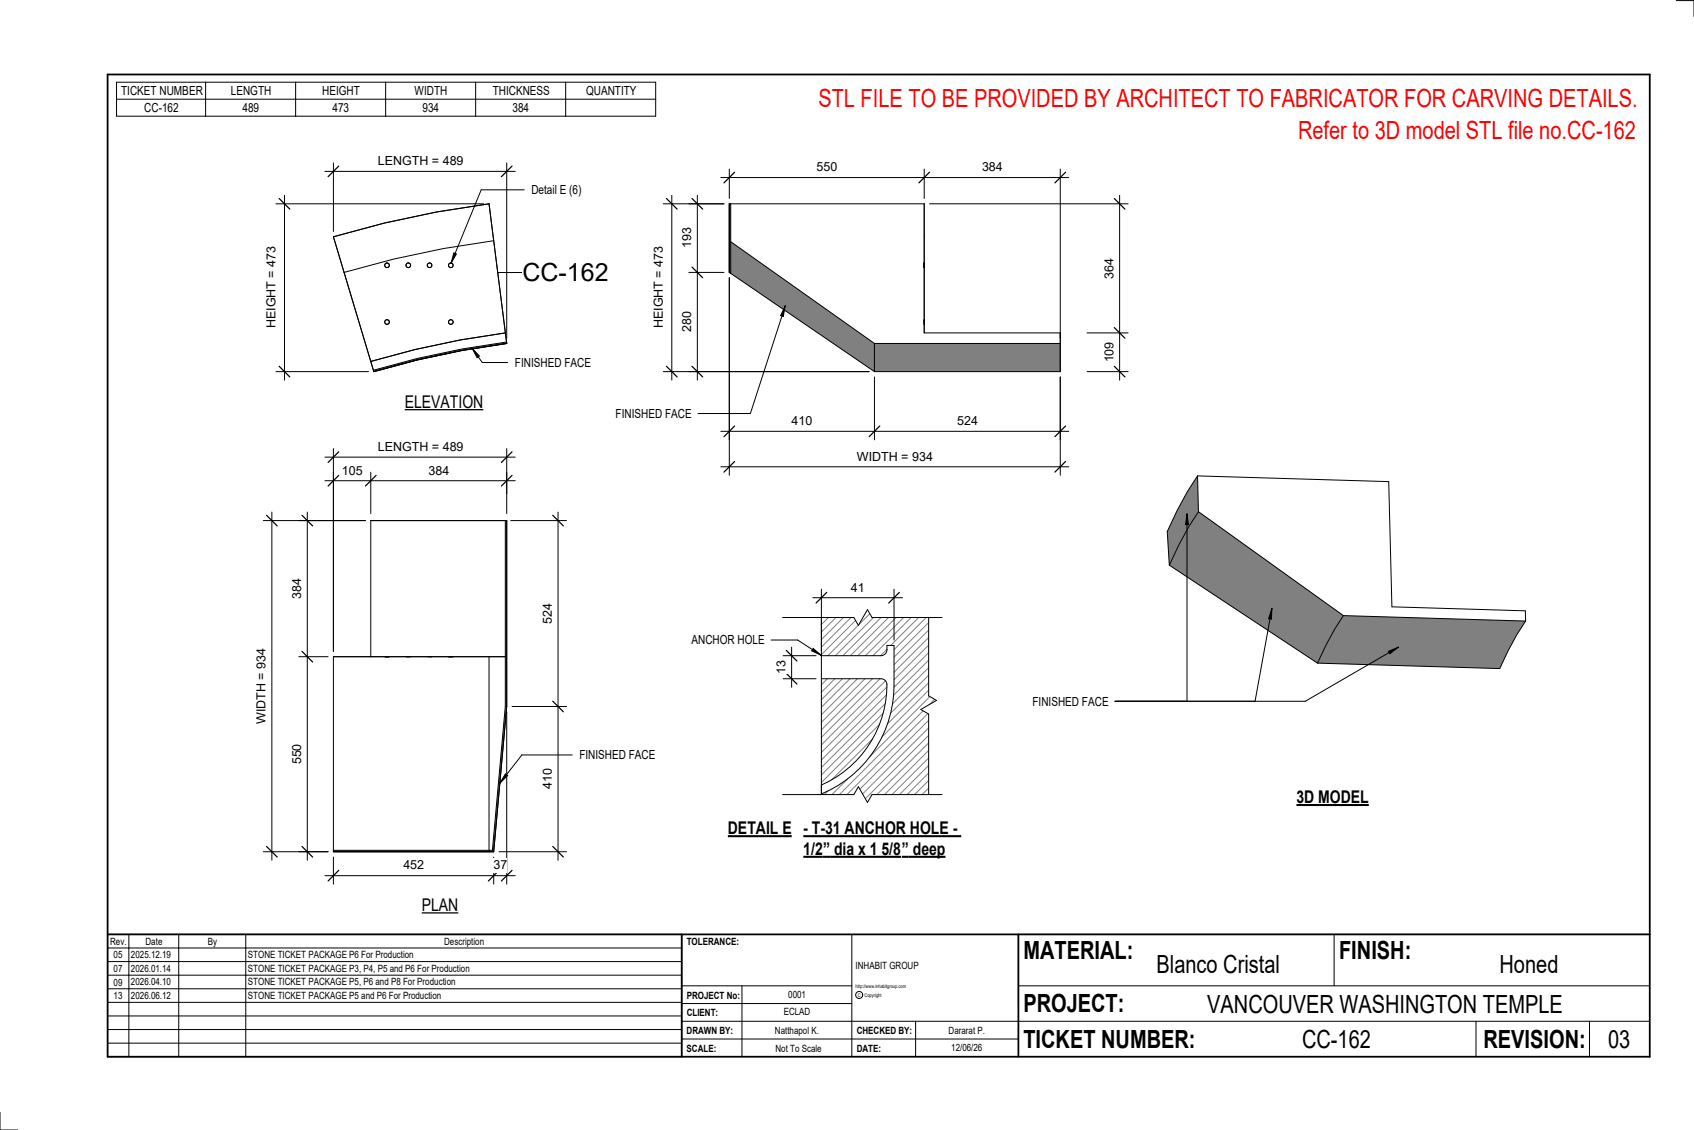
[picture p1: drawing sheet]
<svg xmlns="http://www.w3.org/2000/svg" width="914mm" height="610mm" viewBox="0 0 914 610" stroke-linecap="round" stroke-linejoin="round" font-family="sans-serif">
<g fill="#808080">
<path d="M647 276l78 56-5 7-9 19-80-53 11-21z"/>
<path d="M646 257l1 19-5 8-11 21-1-18 11-22z"/>
<path d="M725 332l98 3-4 7-9 19-99-3 9-19z"/>
</g>
<path d="M646 257l-5 8-11 22 1 18M646 257l1 19M646 257l104 3 1 67 72 3v5M647 276l-5 8-11 21M647 276l78 56M631 305l80 53M725 332l-5 7-9 19M725 332l98 3M823 335l-4 7-9 19-99-3" fill="none" stroke="#000" stroke-width=".54"/>
<g fill="#808080">
<path d="M394 130l78 55v15l-78-53z"/>
<path d="M472 185h100v15h-100z"/>
</g>
<path d="M394 110v37z" fill="#7c7c7c"/>
<g fill="none" stroke="#000" stroke-width=".54">
<path d="M394 110v18M394 110v37M394 110h105M499 110v18M499 110v70h73M394 130v17M394 130l78 55M394 147l78 53M499 142v2M499 172v3M572 180v20M572 180v5"/>
<path d="M472 185v15M472 185h100M572 185v15M472 200h100"/>
</g>
<path d="M202 200l23-7 24-5 24-3h1l-25 4-24 5-23 6z" fill="#7c7c7c"/>
<g fill="none" stroke="#000" stroke-width=".54">
<path d="M273 180l-9-70-28 4-28 6-28 8 22 72M273 180l-25 3-24 6-24 6M273 180l1 5M273 185l-24 3-24 5-23 7M274 185l-8-55-27 4-27 6-26 7 16 53M274 185l-25 4-24 5-23 6"/>
<circle cx="209" cy="143" r="1.2"/>
<circle cx="220" cy="143" r="1.2"/>
<circle cx="232" cy="143" r="1.2"/>
<circle cx="243" cy="143" r="1.2"/>
<circle cx="209" cy="174" r="1.2"/>
<circle cx="243" cy="174" r="1.2"/>
</g>
<path d="M273 281h1v100l-8 78h-86h86l7-78z" fill="#7c7c7c"/>
<g fill="none" stroke="#000" stroke-width=".54">
<path d="M200 281h73M200 281h74M200 281v73M273 281h1M273 281v100l-7 78h-86M274 281v100M180 354h84M180 354h51M180 354v105M208 354h1zM209 354h1zM219 354h1z"/>
<path d="M220 354h2zM231 354h1zM232 354h1zM232 354h11M242 354h1zM243 354h2zM245 354h28h-9M264 354v105M274 381l-8 78M180 459h84M180 459h86M186 459h80"/>
</g>
<path d="M443 328v26h33l2-2 1-4h4a122 122 0 0 1-2 36 63 63 0 0 1-38 44v5h63v-105zM443 366v57a58 58 0 0 0 35-55l-1-1-1-1z" fill="#fff"/>
<g fill="none" stroke="#808080" stroke-width=".54">
<path d="M444 328l-1 1M448 328l-5 5M452 328l-9 9M456 328l-13 13M460 328l-17 17M464 328l-21 21M469 328l-26 25M473 328l-26 26M477 328l-26 26M481 328l-26 26M485 328l-26 26M489 328l-26 26"/>
<path d="M493 328l-26 26M497 328l-26 26M501 328l-20 20M505 328l-22 22M506 332l-23 23M506 336l-23 23M506 340l-23 23M479 350l-4 4M506 344l-23 23M506 348l-23 23M506 352l-24 23M506 356l-24 24"/>
<path d="M506 360l-25 25M447 366l-4 3M451 366l-8 7M455 366l-12 12M459 366l-16 16M463 366l-20 20M467 366l-24 24M471 366l-28 28M475 366l-32 32M478 380l-35 34M478 367l-35 35M478 375l-35 35"/>
<path d="M479 371l-36 35M506 364l-27 27M506 368l-30 30M506 372l-37 36M506 376l-57 57M471 399l-22 22M475 391l-32 31M477 385l-34 33M506 380l-53 53M506 384l-49 49M506 388l-45 45M506 392l-41 41"/>
<path d="M506 397l-37 36M506 401l-33 32M506 405l-29 28M506 409l-25 24M506 413l-21 20M506 417l-17 16M447 427l-4 3M458 420l-14 13M506 421l-13 12M506 425l-9 8M506 429l-5 4M506 433h-1"/>
</g>
<path d="M372 110h19M376 105v100M372 147h19M372 200h97M443 328h63v105h-63zM443 354h33l2-2 1-4h4a122 122 0 0 1-2 36 63 63 0 0 1-38 44M443 366h33l1 1 1 1a58 58 0 0 1-35 55" fill="none" stroke="#000" stroke-width=".54"/>
<path d="M374 107l5 6M374 144l5 6M374 198l5 5" fill="none" stroke="#000" stroke-width=".67"/>
<g fill="#fff">
<path d="M367 168h8v11h-8z"/>
<path d="M367 123h8v11h-8z"/>
</g>
<path d="M502 110h107M604 105v100M587 180h22M587 200h22" fill="none" stroke="#000" stroke-width=".54"/>
<path d="M601 107l6 6M601 177l6 5M601 198l6 5" fill="none" stroke="#000" stroke-width=".67"/>
<g fill="#fff">
<path d="M595 185h8v11h-8z"/>
<path d="M595 139h8v11h-8z"/>
</g>
<path d="M358 110h33M363 105v100M358 200h111" fill="none" stroke="#000" stroke-width=".54"/>
<path d="M360 107l5 6M360 198l5 5" fill="none" stroke="#000" stroke-width=".67"/>
<path d="M352 133h7v44h-7z" fill="#fff"/>
<path d="M389 96h188M394 91v16M499 91v16M572 91v91" fill="none" stroke="#000" stroke-width=".54"/>
<path d="M397 93l-6 6M502 93l-6 6M575 93l-6 6" fill="none" stroke="#000" stroke-width=".67"/>
<g fill="#fff">
<path d="M441 86h11v8h-11z"/>
<path d="M530 86h11v8h-11z"/>
</g>
<path d="M394 150v87M472 203v34M572 203v34M389 233h188" fill="none" stroke="#000" stroke-width=".54"/>
<path d="M397 230l-6 6M475 230l-6 6M575 230l-6 6" fill="none" stroke="#000" stroke-width=".67"/>
<g fill="#fff">
<path d="M427 223h11v8h-11z"/>
<path d="M517 223h11v8h-11z"/>
</g>
<path d="M394 150v106M572 203v53M389 252h188" fill="none" stroke="#000" stroke-width=".54"/>
<path d="M397 249l-6 6M575 249l-6 6" fill="none" stroke="#000" stroke-width=".67"/>
<path d="M463 242h41v8h-41z" fill="#fff"/>
<path d="M175 92h103M180 88v37M274 88v94" fill="none" stroke="#000" stroke-width=".54"/>
<path d="M183 90l-6 5M276 90l-5 5" fill="none" stroke="#000" stroke-width=".67"/>
<path d="M204 83h46v8h-46z" fill="#fff"/>
<path d="M149 110h112M154 105v100M149 200h50" fill="none" stroke="#000" stroke-width=".54"/>
<path d="M151 107l5 6M151 198l5 5" fill="none" stroke="#000" stroke-width=".67"/>
<path d="M143 133h7v44h-7z" fill="#fff"/>
<path d="M245 136l1 1-3 5z" fill="#000"/>
<path d="M283 102h-23l-17 40M245 136l1 1-3 5z" fill="none" stroke="#000" stroke-width=".54"/>
<path d="M287 99h26v7h-26z" fill="#fff"/>
<path d="M269 147h13" fill="none" stroke="#000" stroke-width=".54"/>
<path d="M282 139h47v16h-47z" fill="#fff"/>
<path d="M274 384v93M175 472h103M180 462v15M266 462v15" fill="none" stroke="#000" stroke-width=".54"/>
<path d="M183 470l-6 5M269 470l-5 5M276 470l-5 5" fill="none" stroke="#000" stroke-width=".67"/>
<g fill="#fff">
<path d="M218 463h11v8h-11z"/>
<path d="M266 463h8v8h-8z"/>
</g>
<path d="M175 259h103M180 255v96M200 255v22M274 255v22" fill="none" stroke="#000" stroke-width=".54"/>
<path d="M183 256l-6 6M203 256l-6 6M276 256l-5 6" fill="none" stroke="#000" stroke-width=".67"/>
<g fill="#fff">
<path d="M185 250h11v8h-11z"/>
<path d="M231 250h11v8h-11z"/>
</g>
<path d="M175 247h103M180 242v109M274 242v24" fill="none" stroke="#000" stroke-width=".54"/>
<path d="M183 244l-6 5M276 244l-5 5" fill="none" stroke="#000" stroke-width=".67"/>
<path d="M204 237h46v8h-46z" fill="#fff"/>
<path d="M301 276v188M276 281h30M276 381h30M269 459h37" fill="none" stroke="#000" stroke-width=".54"/>
<path d="M298 278l6 6M298 378l6 6M298 457l6 5" fill="none" stroke="#000" stroke-width=".67"/>
<g fill="#fff">
<path d="M292 325h7v12h-7z"/>
<path d="M292 415h7v11h-7z"/>
</g>
<path d="M166 276v188M161 281h36M161 354h16M161 459h16" fill="none" stroke="#000" stroke-width=".54"/>
<path d="M163 278l6 6M163 351l6 6M163 457l6 5" fill="none" stroke="#000" stroke-width=".67"/>
<g fill="#fff">
<path d="M156 312h8v11h-8z"/>
<path d="M156 401h8v11h-8z"/>
</g>
<path d="M147 276v188M142 281h55M142 459h35" fill="none" stroke="#000" stroke-width=".54"/>
<path d="M144 278l6 6M144 457l6 5" fill="none" stroke="#000" stroke-width=".67"/>
<g fill="#fff">
<path d="M137 350h8v41h-8z"/>
<path d="M501 328h7v105h-7v-48l-4-2 9-5-5-3z"/>
</g>
<path d="M501 328v47l5 3-9 5 4 2v48M416 345h15l12 9M439 350l4 4-5-3z" fill="none" stroke="#000" stroke-width=".54"/>
<path d="M439 350l4 4-5-3z" fill="#000"/>
<g fill="#fff">
<path d="M373 342h39v7h-39z"/>
<path d="M393 441h34v11h-34z"/>
</g>
<path d="M393 451h34" fill="none" stroke="#000" stroke-width="1.1" stroke-linecap="butt"/>
<path d="M422 327h87v6h-38l-3-4-5 8-2-4h-39z" fill="#fff"/>
<path d="M422 333h39l2 4 5-8 3 4h38" fill="none" stroke="#000" stroke-width=".54"/>
<path d="M422 429h39l2-5 5 9 3-4h38v6h-87z" fill="#fff"/>
<path d="M422 429h39l2-5 5 9 3-4h38" fill="none" stroke="#000" stroke-width=".54"/>
<g fill="#fff">
<path d="M434 441h85v11h-85z"/>
<path d="M434 452h10v11h-10z"/>
<path d="M444 452h4v11h-4z"/>
<path d="M448 452h39v11h-39z"/>
<path d="M487 452h4v11h-4z"/>
<path d="M491 452h20v11h-20z"/>
</g>
<path d="M434 451h85M434 462h52M487 462h23" fill="none" stroke="#000" stroke-width="1.1" stroke-linecap="butt"/>
<path d="M423 354h18M427 349v22M423 366h18" fill="none" stroke="#000" stroke-width=".54"/>
<path d="M424 351l6 6M424 363l6 6" fill="none" stroke="#000" stroke-width=".67"/>
<path d="M418 356h7v8h-7z" fill="#fff"/>
<path d="M443 318v33M483 318v27M439 322h48" fill="none" stroke="#000" stroke-width=".54"/>
<path d="M446 320l-5 5M485 320l-5 5" fill="none" stroke="#000" stroke-width=".67"/>
<path d="M459 313h8v8h-8z" fill="#fff"/>
<g fill="none" stroke="#000" stroke-width=".54">
<path d="M905 0h9v9M460 504v66M720 504v28M891 504h-341v37M368 532h92M401 532v38M550 532h341M368 551h523M368 541h92M494 551v19M797 551v19M858 551v19"/>
<path d="M368 561h182M0 600v10h10"/>
<circle cx="464" cy="537" r="1.9"/>
</g>
<path d="M58 40h833v530h-833zM58 504h833M368 504v66M550 504v66" fill="none" stroke="#000" stroke-width=".96"/>
<g fill="#fff">
<path d="M652 534h192v15h-192z"/>
<path d="M513 562h17v6h-17z"/>
<path d="M425 533h10v6h-10z"/>
<path d="M423 543h15v6h-15z"/>
<path d="M418 553h24v6h-24z"/>
<path d="M624 513h68v15h-68z"/>
<path d="M809 513h33v15h-33z"/>
<path d="M512 553h20v6h-20z"/>
<path d="M703 553h37v15h-37z"/>
<path d="M442 45h443v16h-443z"/>
<path d="M868 553h12v15h-12z"/>
<path d="M61 512h5v6h-5z"/>
<path d="M61 520h5v6h-5z"/>
<path d="M61 527h5v6h-5z"/>
<path d="M61 534h5v6h-5z"/>
<path d="M701 63h184v15h-184z"/>
<path d="M218 212h43v10h-43z"/>
</g>
<path d="M218 221h43" fill="none" stroke="#000" stroke-width=".69" stroke-linecap="butt"/>
<path d="M228 483h20v11h-20z" fill="#fff"/>
<path d="M228 492h19" fill="none" stroke="#000" stroke-width=".69" stroke-linecap="butt"/>
<path d="M700 424h39v12h-39z" fill="#fff"/>
<path d="M700 434h39" fill="none" stroke="#000" stroke-width="1.1" stroke-linecap="butt"/>
<g fill="none" stroke="#000" stroke-width=".54">
<path d="M63 44h291v19h-291zM63 54h291M111 44v19M160 44v19M208 44v19M257 44v19M305 44v19M255 188l4 4-1 1zM255 188l5 8h14M58 504h310v66h-310zM58 519h310M58 511h310"/>
<path d="M70 504v66M96 504v66M133 504v66M58 533h310M58 526h310M58 555h310M58 548h310M58 541h310M58 563h310"/>
</g>
<path d="M255 188l4 4-1 1z" fill="#000"/>
<path d="M278 192h41v7h-41z" fill="#fff"/>
<path d="M424 165l-1 6-2-1zM424 165l-19 58h-28" fill="none" stroke="#000" stroke-width=".54"/>
<path d="M424 165l-1 6-2-1z" fill="#000"/>
<path d="M332 219h41v8h-41z" fill="#fff"/>
<path d="M273 417l1 1-4 4z" fill="#000"/>
<path d="M273 417l1 1-4 4zM309 407h-27l-12 15" fill="none" stroke="#000" stroke-width=".54"/>
<path d="M313 404h40v7h-40z" fill="#fff"/>
<path d="M641 277v6h-1zM641 277v101M687 328l-1 6h-1zM687 328l-10 50M750 351l5-2-5 4zM755 349l-50 29h-103" fill="none" stroke="#000" stroke-width=".54"/>
<path d="M641 277v6h-1zM687 328l-1 6h-1zM750 351l5-2-5 4z" fill="#000"/>
<path d="M557 375h41v7h-41z" fill="#fff"/>
<g font-size="13.5" fill="#f00">
<text x="442" y="58">STL FILE TO BE PROVIDED BY ARCHITECT TO FABRICATOR FOR CARVING DETAILS.</text>
<text x="701" y="75">Refer to 3D model STL file no.CC-162</text>
</g>
<g font-size="13.5">
<text x="282" y="152">CC-162</text>
<text x="552" y="517">MATERIAL:</text>
<text x="723" y="517">FINISH:</text>
<text x="624" y="525">Blanco Cristal</text>
<text x="809" y="525">Honed</text>
<text x="552" y="546">PROJECT:</text>
<text x="652" y="546">VANCOUVER WASHINGTON TEMPLE</text>
<text x="552" y="565">TICKET NUMBER:</text>
<text x="703" y="565">CC-162</text>
<text x="801" y="565">REVISION:</text>
<text x="868" y="565">03</text>
</g>
<g font-size="9.4">
<text x="218" y="220">ELEVATION</text>
<text x="700" y="433">3D MODEL</text>
<text x="393" y="450">DETAIL E</text>
<text x="434" y="450">- T-31 ANCHOR HOLE -</text>
<text x="434" y="461">1/2</text>
<text x="444" y="461">”</text>
<text x="450" y="461">dia x 1 5/8</text>
<text x="487" y="461">”</text>
<text x="493" y="461">deep</text>
<text x="228" y="491">PLAN</text>
</g>
<g font-size="6.7">
<text x="65" y="51">TICKET NUMBER</text>
<text x="125" y="51">LENGTH</text>
<text x="174" y="51">HEIGHT</text>
<text x="224" y="51">WIDTH</text>
<text x="266" y="51">THICKNESS</text>
<text x="316" y="51">QUANTITY</text>
<text x="78" y="60">CC-162</text>
<text x="131" y="60">489</text>
<text x="179" y="60">473</text>
<text x="228" y="60">934</text>
<text x="277" y="60">384</text>
<text x="204" y="89">LENGTH = 489</text>
<text x="441" y="92">550</text>
<text x="530" y="92">384</text>
<text x="287" y="105">Detail E (6)</text>
<text x="373" y="134" transform="rotate(-90 373 134)">193</text>
<text x="601" y="150" transform="rotate(-90 601 150)">364</text>
<text x="149" y="177" transform="rotate(-90 149 177)">HEIGHT = 473</text>
<text x="358" y="177" transform="rotate(-90 358 177)">HEIGHT = 473</text>
<text x="373" y="179" transform="rotate(-90 373 179)">280</text>
<text x="278" y="198">FINISHED FACE</text>
<text x="601" y="196" transform="rotate(-90 601 196)">109</text>
<text x="332" y="225">FINISHED FACE</text>
<text x="427" y="229">410</text>
<text x="517" y="229">524</text>
<text x="204" y="243">LENGTH = 489</text>
<text x="463" y="248">WIDTH = 934</text>
<text x="185" y="256">105</text>
<text x="231" y="256">384</text>
<text x="163" y="323" transform="rotate(-90 163 323)">384</text>
<text x="459" y="319">41</text>
<text x="298" y="337" transform="rotate(-90 298 337)">524</text>
<text x="373" y="348">ANCHOR HOLE</text>
<text x="424" y="364" transform="rotate(-90 424 364)">13</text>
<text x="557" y="381">FINISHED FACE</text>
<text x="143" y="391" transform="rotate(-90 143 391)">WIDTH = 934</text>
<text x="163" y="412" transform="rotate(-90 163 412)">550</text>
<text x="313" y="410">FINISHED FACE</text>
<text x="298" y="426" transform="rotate(-90 298 426)">410</text>
<text x="218" y="469">452</text>
<text x="266" y="469">37</text>
</g>
<g font-size="5.4">
<text x="59" y="510">Rev.</text>
<text x="79" y="510">Date</text>
<text x="112" y="510">By</text>
<text x="240" y="510">Description</text>
<text x="371" y="510">TOLERANCE:</text>
<text x="61" y="517">05</text>
<text x="71" y="517">2025.12.19</text>
<text x="134" y="517">STONE TICKET PACKAGE P6 For Production</text>
<text x="61" y="525">07</text>
<text x="71" y="524">2026.01.14</text>
<text x="134" y="524">STONE TICKET PACKAGE P3, P4, P5 and P6 For Production</text>
<text x="462" y="523">INHABIT GROUP</text>
<text x="61" y="532">09</text>
<text x="71" y="532">2026.04.10</text>
<text x="134" y="532">STONE TICKET PACKAGE P5, P6 and P8 For Production</text>
<text x="61" y="539">13</text>
<text x="71" y="539">2026.06.12</text>
<text x="134" y="539">STONE TICKET PACKAGE P5 and P6 For Production</text>
<text x="371" y="539">PROJECT No:</text>
<text x="425" y="538">0001</text>
<text x="371" y="548">CLIENT:</text>
<text x="423" y="548">ECLAD</text>
<text x="371" y="558">DRAWN BY:</text>
<text x="418" y="558">Natthapol K.</text>
<text x="462" y="558">CHECKED BY:</text>
<text x="512" y="558">Dararat P.</text>
<text x="371" y="567">SCALE:</text>
<text x="419" y="567">Not To Scale</text>
<text x="462" y="567">DATE:</text>
<text x="513" y="567">12/06/26</text>
</g>
<g font-size="2.7">
<text x="462" y="533">http://www.inhabitgroup.com</text>
<text x="463" y="538">C</text>
<text x="467" y="538">Copyright</text>
</g>
</svg>
